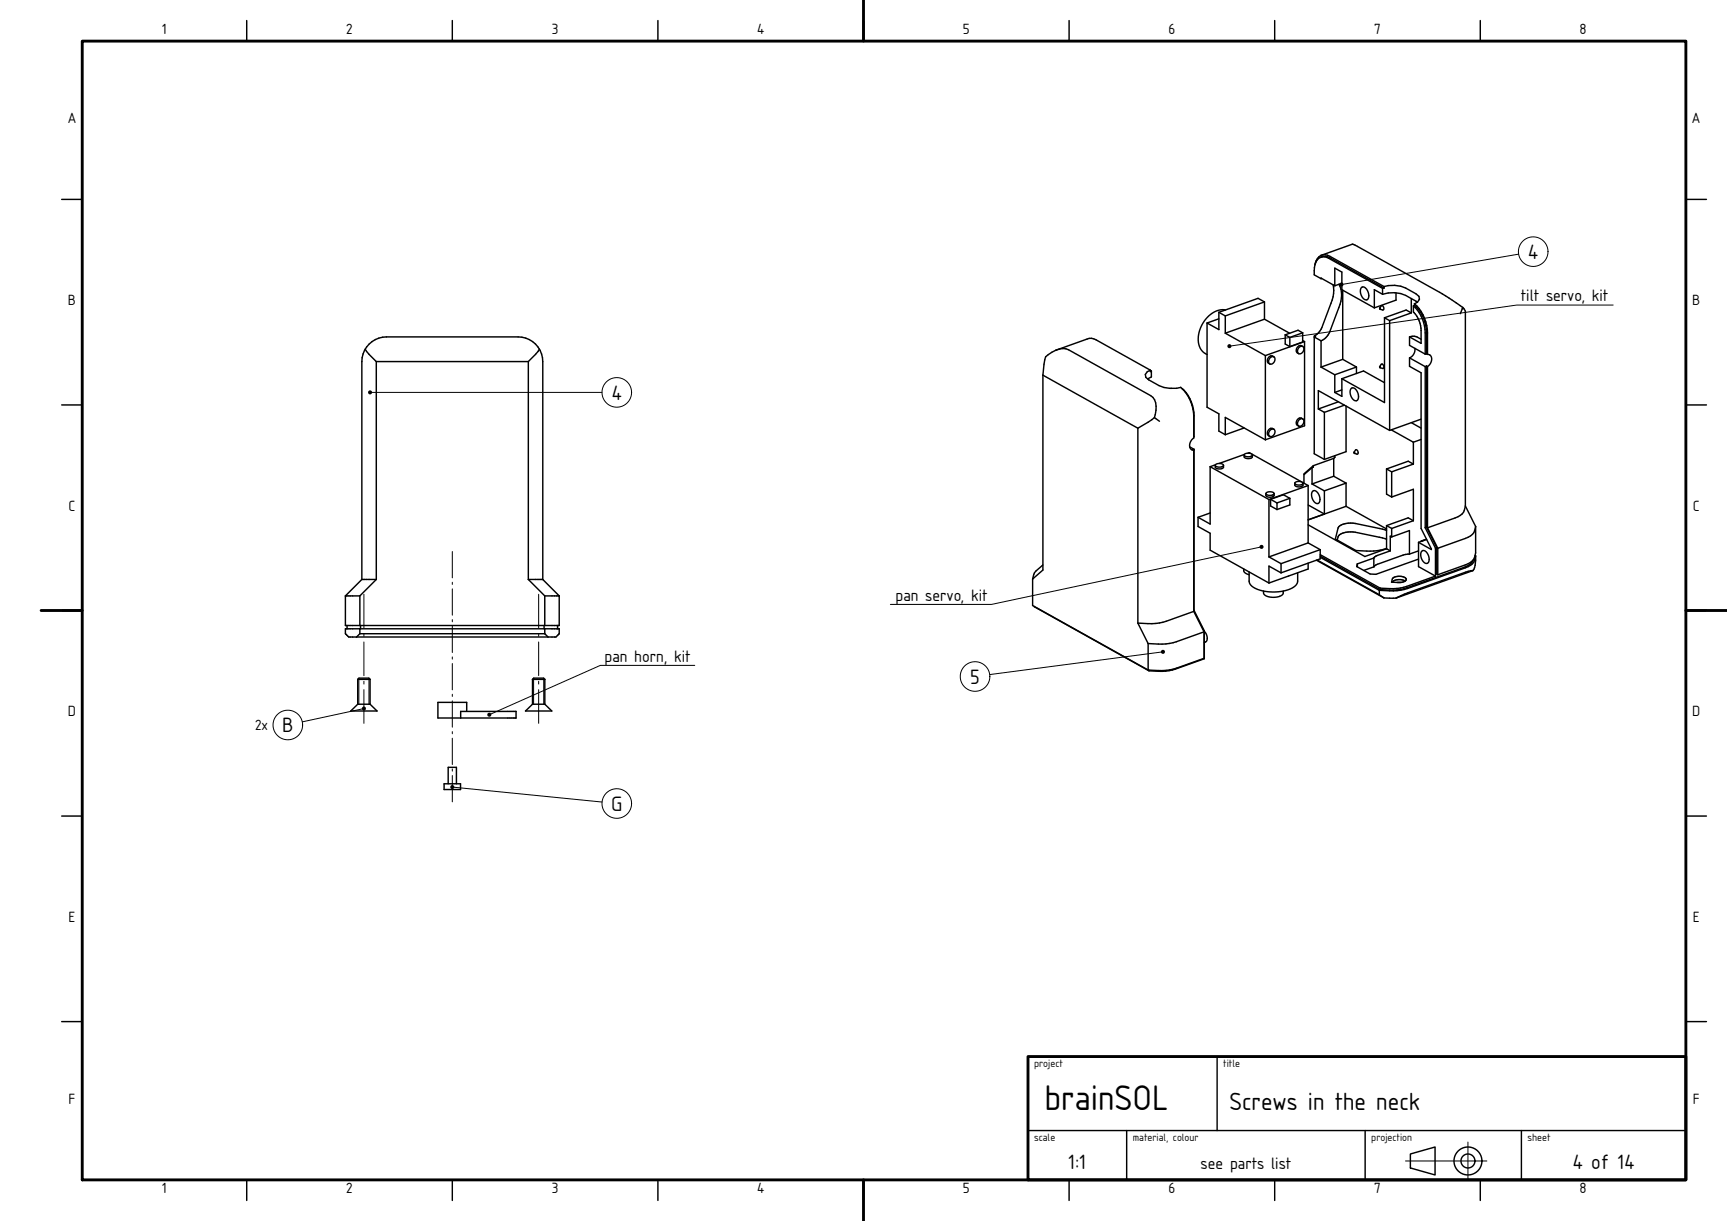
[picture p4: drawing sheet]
<svg xmlns="http://www.w3.org/2000/svg" width="420mm" height="297mm" viewBox="0 0 420 297" stroke-linecap="round" stroke-linejoin="round" font-family="sans-serif">
<g fill="#000">
<circle cx="326.2" cy="69.2" r=".5"/>
<circle cx="90" cy="95.5" r=".5"/>
<circle cx="299" cy="84.2" r=".5"/>
<circle cx="306.8" cy="133" r=".5"/>
<circle cx="282.8" cy="158.6" r=".5"/>
<circle cx="88.5" cy="172.4" r=".5"/>
<circle cx="119" cy="173.8" r=".5"/>
<circle cx="110" cy="191.5" r=".5"/>
</g>
<g fill="none" stroke="#000" stroke-width=".35">
<path d="M60 5v5M110 5v5M160 5v5M210 5v5M260 5v5M310 5v5M360 5v5M15 48.5h5M410 48.5h5M293.6 78.6v20.5l2.8 1.6v4.2l1.6 .8M296.4 76v4.2l-2.8-1.6M296.4 76l1.6 .8"/>
<path d="M296.4 77.5l-2.8 1.1M298 76.8v4.2M298 75.4a6.2 6.2 0 0 0-6.1 4.5 4.9 4.9 0 0 0 1.2 6.1l.5 .2M307.5 77.6l6.1 3.5M307.5 73.4l-1.5-.8-9.6 3.4M307.5 73.4v4.2M307.5 77.6l-9.5 3.4M307.5 73.4l-9.5 3.4M321.1 62.6a2.33 2.33 0 0 1 2.3 .1l13.2 7.4M321.1 62.6a2.61 2.61 0 0 0-1.3 1.8M321.2 62.1a3.9 3.9 0 0 0-1.6 3.8v1l1.7 .9M321.2 62.1a2.35 2.35 0 0 1 2.2 .2l13.2 7.4"/>
<path d="M321.2 62.1l7.6-2.7 .4 .1 20.9 11.6 5.6 3.7M321.3 67.8v-.2l3.3 1.9M321.4 62.5l-.3 .1M321.4 67.7l-.1 .1M321.5 62.5l1.1 .1 .5 .2 13.1 7.3M324.2 69.3l.1 2.1-.3 1.6-2.7 7.1-.7 .9-.9 .7M324.6 69.5v-4.3l1.7 1v4.3l7.9 4.4M325.6 69.2a6.4 6.4 0 0 1 0 5.6l-2.2 6a3.9 3.9 0 0 1-2.1 2.1M326.3 68.9l-1.7 .6M326.5 70.6v16.8M331.1 69.9a1.01 1.01 0 0 1 1.5 .8 1.56 1.56 0 0 1-.2 2.2 2.01 2.01 0 0 1-1.5-2.6zM335.5 75l.4-.6a.54 .54 0 0 1 .6 .4 .54 .54 0 0 1-.2 .6l-.7-.2"/>
<path d="M335.5 75l.1 .2M336.2 71.6l-2-1.1v4.4M336.2 71.6a8.6 8.6 0 0 1 8.5 1.9M336.2 70.1v1.5M336.6 69.7v.4M336.6 70.1h-.4M336.6 69.7a8.7 8.7 0 0 1 8.5 2.4l.1 .7-.5 .7-.7 .4M336.7 77.3v20.6l-10.4-5.8M336.7 77.3l1.3 .7M338 78v26.7M339.5 71.2v1.8l-5.3 1.9M343.2 76.1l-5.2 1.9"/>
<path d="M343.2 72.6v3.5M343.2 76.1l-1.2-.7-5.3 1.9M343.7 74.4a8.9 8.9 0 0 1 2.9 6.6v5.1M343.7 74.4a2.45 2.45 0 0 0 .9 2.5l.9 2.3 .1 4.3-2.8-1.5M344 74.3a8.9 8.9 0 0 1 2.9 6.5v5.3M344 73.9v.4M344 73.9h.1M344 74.3l-.3 .1M344 73.9a9.6 9.6 0 0 1 3.2 7.1v5.2M355.7 74.8l.7 .9v47.4M355.7 74.8l-.6 1.5M15 98.5h5"/>
<path d="M88.8 85l1 1.2 1.7 1.7M91.5 87.9h37M91.5 87.9v53M128.5 87.9v53M131.2 85l-1 1.2-1.7 1.7M253.6 91.3l23.1 12.9M253.6 91.3v47.4l-2.5 2.1M256.8 85.2a3.5 3.5 0 0 1 3.1-.1l20 11.2a4 4 0 0 1 1.1 4.5l-.3 .8M256.8 85.2l-2.5 1.6-.7 4.5M256.8 85.2l7.6-2.7a2.35 2.35 0 0 1 2.2 .2l13.1 7.3M279.7 90l-.7 .4-.5 .7 .2 .7a9 9 0 0 0 8.4 2.4M279.7 90.1l.3 .2"/>
<path d="M279.7 90v.4l.3-.1M280 90.3v1.4l-.9 .5M287.1 94.2h.1M287.2 94.2l.8 .7M287.5 94.5h.1M287.7 94.8a9 9 0 0 1 2.7 6.3l-.1 5.2M288.3 95.4l1.3 2.4 .5 1.7 .2 1.8v5.2a1.83 1.83 0 0 0-.5 2.9l.5 .1M298 81l9.7 5.5M307.7 86.5v20.5M309.8 86.8a1 1 0 0 0-1.4 .3 1 1 0 0 0 .4 1.4M309.8 86.8a1.07 1.07 0 0 0-1.1 .5 1.07 1.07 0 0 0 .1 1.2M309.8 86.8a1.07 1.07 0 0 1 .1 1.2 1.07 1.07 0 0 1-1.1 .5"/>
<path d="M312.6 81.4v2.3l1.1 .6M312.6 81.4l1.1 .7M313.7 82.1v2.2M316.8 82.8l.5 .3M316.8 81v2.2l-3.1 1.1M316.8 81l-3.1 1.1M316.8 81l-1.1-.7-3.1 1.1M316.8 84.3a1 1 0 0 0-1.4 .3 1 1 0 0 0 .4 1.4M316.8 84.3a1.07 1.07 0 0 0-1.1 .5 1.07 1.07 0 0 0 .1 1.2M316.8 84.3a1.07 1.07 0 0 1 .1 1.2 1.07 1.07 0 0 1-1.1 .5M317.3 83.1v20.5l-9.6 3.4M317.3 83.1l-9.6 3.4"/>
<path d="M319.6 82v28.4l2.5 1.4M319.6 82l1.7 .9M319.7 81.7v.2M319.7 81.7l.2 .1-.3 .2M319.7 81.7h.1M320.6 99.5l1.5 .8M320.6 99.5v-4.5l17.4 9.7M321.3 82.9v6.4M321.3 89.3l3.3 1.9M324.6 91.2v4.3M325.5 97.7l-4.9 1.8M326.3 92.1v4.3l-1.7-.9"/>
<path d="M326.3 92.1l5.3-1.9 5.1 2.9M326.3 94.8l-1.7 .7M326.5 87.4l3.4 1.9M326.5 87.4l-5.2 1.9M327 98.6l-4.9 1.7M327.4 98.8v11.1l-5.3 1.9M328.6 94.5a1.01 1.01 0 0 1 1.5 .8 1.56 1.56 0 0 1-.2 2.2 2.01 2.01 0 0 1-1.5-2.7zM329.9 89.3v1.6M329.9 89.3l-5.3 1.9M335.5 89.2l.4-.6a.54 .54 0 0 1 .6 .4 .54 .54 0 0 1-.2 .6l-.7-.2M335.5 89.2l.1 .2M342.8 82v2l3.8 2.1"/>
<path d="M342.8 87.1v2l2.8 1.6v37.8l2.5 5.2-3.1-1.8M342.8 87.1l3.8 2.1M342.8 82l.8-.2a3 3 0 0 1 2 .7M344.1 84.7a2.2 2.2 0 0 1-1.3 2.4M346.6 89.2v39.2M346.9 86.1h-.3M346.9 89l.3 .2M346.9 89v39.2M346.9 89l-.3 .2M346.9 86.1l.3 .1M347.2 86.2a1.34 1.34 0 0 1 1 1 1.34 1.34 0 0 1-.4 1.3l-.6 .7M347.2 89.2v39.2"/>
<path d="M410 98.5h5M276.7 104.2v47.4M280.7 101.6l1.3 .9M280.7 101.6l-4 2.6M289.3 108.7l1.1 .6M290.3 109.5v39.2M290.4 109.3l-.3 .1 .2 .1M290.4 109.3v39.2M294.3 113.5v14l-2.9-1.7M294.3 113.5l14.3 8M295.6 113.2a.92 .92 0 0 0 1.3 .8l.6-.3 .1-.5M295.6 113.2a1.34 1.34 0 0 0 2 0"/>
<path d="M295.6 113.2a1.34 1.34 0 0 1 2 0M295.6 113.1l-1.3 .4M298 105.7v-4.2l9.7 5.5M302.6 104.1l-4.6 1.6M302.6 110.7a.92 .92 0 0 0 1.4 .8l.6-.3v-.5M302.6 110.7a1.34 1.34 0 0 0 2 0M302.6 110.7a1.34 1.34 0 0 1 2 0M302.6 110.5l-6.1 2.2M303.5 110.2l.3-.1 .4 .2M304.5 110.5l12 6.7M309.8 104.4a1 1 0 0 0-1.4 .4 1 1 0 0 0 .4 1.3M309.8 104.4a1.07 1.07 0 0 0-1.1 .5 1.07 1.07 0 0 0 .1 1.2"/>
<path d="M309.8 104.4a1.07 1.07 0 0 1 .1 1.2 1.07 1.07 0 0 1-1.1 .5M314.9 117.5a.92 .92 0 0 0 1.4 .9l.6-.3v-.6M314.9 117.5a1.34 1.34 0 0 0 2 0M314.9 117.5a1.34 1.34 0 0 1 2 0M316.8 117.4l1.3 .7M316.8 101.9a1 1 0 0 0-1.4 .3 1 1 0 0 0 .4 1.4M316.8 101.9a1.07 1.07 0 0 0-1.1 .5 1.07 1.07 0 0 0 .1 1.2M316.8 101.9a1.07 1.07 0 0 1 .1 1.2 1.07 1.07 0 0 1-1.1 .5M318.1 118.1v14M318.1 118.1l-9.5 3.4M319.1 117.7l3 1.7M319.1 113.7v4"/>
<path d="M319.1 113.7l-2 1.8v2M319.3 119.5a1.01 1.01 0 0 1 1.4 .8 1.56 1.56 0 0 1-.2 2.2 2.01 2.01 0 0 1-1.5-2.7zM319.4 113.3v.3l-.3 .1M319.4 113.3l-2.2 1.9v.2M322.1 119.4v5.6l-4-2.2M322.1 100.3v11.5M324.4 115.8l3 1.7M324.4 111.5v4.3M324.4 115.8l-5.3 1.9M324.4 111.5l-5 1.8M324.6 110.8v.5l-.2 .2M327.4 117.5v5.7"/>
<path d="M327.4 117.5l-5.3 1.9M329.3 110l.4-.5a.54 .54 0 0 1 .6 .3 .54 .54 0 0 1-.3 .7l-.6-.2M329.3 110l.1 .3M337.2 114.1l1.3 .7M337.2 114.1v6.1l1.3 .7M338.3 104.6l5.4 3M338.5 114.8v6.1M343.2 102.8l2.4 1.3M343.7 107.6v5.3M343.7 112.9l-5.2 1.9M343.7 112.9l-1.2-.7-5.3 1.9M345.6 106.9l-1.9 .7"/>
<path d="M345.6 102l-7.6 2.7M253.6 137.4a4.2 4.2 0 0 0-2.5 3.4M291.4 125.8v2.3l2.9 1.6v4.1l14.3 8M294.3 124.8l-2.9 1M302.5 138.4a1.26 1.26 0 0 0 1.3 1.4M303.8 139.1v2.3a3 3 0 0 0 2.6 2.2 10.7 10.7 0 0 0 8.5-1l.7-1v-2.3M307.9 120.1a.92 .92 0 0 0 1.3 .8l.6-.3 .1-.5M307.9 120.1a1.34 1.34 0 0 0 2 0M307.9 120.1a1.34 1.34 0 0 1 2 0M308.6 121.5v14M308.6 135.5l2.9 1.6M309 121.5v1.6l1.6 .8"/>
<path d="M309 121.5l1.6 .8M310.6 122.3v1.6M311.5 139.3l-2.9-1.6v4.1M311.5 137.1v2.2M313.7 121.2l-1.6-.9-3.1 1.2M313.7 121.2l-3.1 1.1M313.7 121.2v1.6l-3.1 1.1M318.1 127.7l13.8 7.7 5.3-1.9M318.1 137v1.4l-9.5 3.4M318.1 132.1l3 1.6M318.1 132.1l-9.5 3.4M320.2 136.3l16.4 9.1"/>
<path d="M320.3 136.2l15.1 8.5M321.1 134.9l14.6 8.2M321.1 135.3l14.6 8.1M321.1 135.6l14.3 8M321.1 133.7v2.2l-9.6 3.4M321.1 133.7l-9.6 3.4M327.4 123.2l-9.3 3.3M327.4 123.2l9.8 5.5M330.1 137.2v.7M334.1 135.7l-4 1.5M334.1 137.9l-2.4 .9M334.1 135.7v2.2"/>
<path d="M337.2 131.2l-7.6-1.7a4.6 4.6 0 0 0-4.1 .9l-.3 1M337.2 133.5l.9 .5M337.2 127.8v5.7M337.2 127.8l1.3 .7M337.2 129l-7.6-1.7a4.6 4.6 0 0 0-4.1 1l-.7 2.8 5 2.8 4.3 .1 3.1-.6M338.1 134l-3.4 1.2-.6 .5M338.5 120.9l5.2-1.9v7.7M338.5 128.5v2.1M338.5 130.6l4.3-1.5v5.7M338.5 130.6l-.4-.2v3.6M342.8 134.8l-1.6 .2-6.2 2.3-.9 .6M343.7 126.7l-5.2 1.8"/>
<path d="M343.7 126.7l-1.2-.7-5.3 1.8M345 134l-2.2 .8M345 136l-10.4 3.7-1.4-.1-3.3-1.8 .2-.6M345 131.9v5.9l4.1 2.3M345.8 134a1.01 1.01 0 0 1 1.5 .8 1.56 1.56 0 0 1-.2 2.2 2.01 2.01 0 0 1-1.5-2.6zM346.6 128.4l2.5 4.9M346.9 131.2l-1.3 .4 .8-.2M346.9 128.2l2.5 5M346.9 128.2l-.3 .2M347 131.2l-2 .7M347.2 128.4l2.5 5M349.1 133.3v6.8"/>
<path d="M349.4 133.2v6.5l.3 .1M349.4 133.2l-.3 .1M349.7 133.4v6.4M356.4 123.1l2.5 5M356.4 123.1a3.1 3.1 0 0 1-2.5 2.9l-6.7 2.4M358.2 138.8l-18.7 6.7M358.2 138.8l-1.8 .4-14.1 5-2.8 1.3M358.2 136.3a2.79 2.79 0 0 1-2.1 1.7l-14.8 5.2-2.5 .4-3.1-.2M358.2 136.3h.1M358.7 135.1l.2 .1M358.9 135.2a5.3 5.3 0 0 1-.7 3.6M358.9 135.2a3.1 3.1 0 0 1-2.5 2.9l-14.9 5.3-2.6 .3-3.5-.1"/>
<path d="M358.9 128.1v6.4a3.1 3.1 0 0 1-2.5 2.9l-6.7 2.4M358.9 128.1a3.1 3.1 0 0 1-2.5 2.9l-6.7 2.4M15 148.5h5M84 152.9h52v1.3l-.8 .8h-50.4l-.8-.8zM84 145v7.2h52v-7.2M84 145h3.5M84.4 152.2v.7M87.5 154.2l-.8 .8M87.5 145v7.2M87.5 152.9v1.3M87.5 154.2h45M87.7 152.2v.7"/>
<path d="M88 140.9v-53a6 6 0 0 1 6-6h32a6 6 0 0 1 6 6v53M88 140.9h3.5M88 140.9l-4 4.1M91.5 140.9l-4 4.1M128.5 140.9h3.5M128.5 140.9l4 4.1M132 140.9l4 4.1M132.3 152.2v.7M132.5 154.2l.8 .8M132.5 145v7.2M132.5 152.9v1.3M132.5 145h3.5"/>
<path d="M135.6 152.2v.7M251.1 140.8v6.5l28.1 15.7M251.5 147.5l27.9 15.7M276.7 151.6l2.5 4.9M279.2 156.5v6.5M290.3 148.7l2.5 5M290.3 148.7l-6.7 2.4-1.6 .4-1.9 .2-3.4-.1M290.4 148.5l2.5 4.9M290.4 148.5h-.1M292.8 153.7v6.4l-6.7 2.4-1.6 .5-1.9 .1-3.4-.1M292.8 153.7l-6.7 2.4-1.6 .4-1.9 .2-3.4-.2M292.9 153.6l.1 .1a1.78 1.78 0 0 1 .2 2.5l-.3 .1"/>
<path d="M292.9 153.4v6.8l-7.8 2.8-2.5 .3-3.2-.1M292.9 153.4l-.2 .1M307.3 143.8a1.43 1.43 0 0 0 1.7 1.4 2.66 2.66 0 0 0 3.1-1v-.4M335.4 144.7l1.2 .7M335.4 143.6v1.1M335.7 143.1v.3M336.6 145.4l2.9 .1M338.8 140.6a2.62 2.62 0 0 1 3.2 .3 1.46 1.46 0 0 1-1.9 .8l-1.7-.1zM340.8 141.7h-1.1M341.7 141.3a2.7 2.7 0 0 0-3.1 .3M349.1 140.1l-7.8 2.8-2.5 .3-3.1-.1M410 148.5h5"/>
<path d="M87 171.3h3M87 171.3l-1.7 1.7h6.4l-1.7-1.7M87 165.3h3M87 165.3a1.9 1.9 0 0 1 1.8-.4h.9l.3 .4M87 165.3v6M90 165.3v6M112 173h13.5v1.6h-13.5zM113.5 173v-2.1h-7v3.7h5.5M129.5 171.3h3M129.5 171.3l-1.7 1.7h6.4l-1.7-1.7M129.5 165.3h3M129.5 165.3a1.9 1.9 0 0 1 1.8-.4h.9l.3 .4"/>
<path d="M129.5 165.3v6M132.5 165.3v6M279.4 163v.2M15 198.5h5M108 190.7h4v1.4h-4zM109 190.7v-4.1h2v4.1M410 198.5h5M15 248.5h5M296 257v18M410 248.5h5M250 275h160M274 275v12"/>
<path d="M332 275v12M370 275v12M60 287v5M110 287v5M160 287v5M210 287v5M260 287v5M310 287v5M343 280.7l6-1.7v6.8l-6-1.7zM360 287v5"/>
<circle cx="357" cy="282.4" r="3.4"/>
<circle cx="357" cy="282.4" r="1.7"/>
</g>
<g fill="none" stroke="#000" stroke-width=".24">
<path d="M369.3 61.8l-43.1 7.4M392.3 74.2h-23.4l-69.9 10M90 95.5h56.4M110 134.2v6.4M306.8 133l-65.7 14h-24.6M88.5 144.6v8.1M88.5 154.1v.7M88.5 156.2v8.1M110 141.6v.6M110 143.2v6.4M110 150.7v.5M110 152.3v6.4"/>
<path d="M110 159.8v.5M131 144.6v8.1M131 154.1v.7M131 156.2v8.1M282.8 158.6l-42.1 5.5M87.3 165.3v6M88.5 165.7v.7M88.5 167.8v8.2M88.5 172.3l-15 3.3M89.7 165.3v6M110 161.4v6.4M110 168.9v.5"/>
<path d="M110 170.5v6.4M110 178v.5M110 179.6v6.4M129.8 165.3v6M131 165.7v.7M131 167.8v8.2M132.2 165.3v6M169 161.9h-23l-27 12M110 187v.6M110 188.6v6.5M110 191.5l36.4 3.6M357 277.8v9.2"/>
<path d="M341.8 282.4h19.8"/>
<circle cx="372.9" cy="61.2" r="3.6"/>
<circle cx="150" cy="95.4" r="3.6"/>
<circle cx="70" cy="176.4" r="3.6"/>
<circle cx="237.1" cy="164.6" r="3.6"/>
<circle cx="150" cy="195.4" r="3.6"/>
</g>
<path d="M20 10h390v277h-390zM210 0v10M10 148.5h10M410 148.5h10M250 257h160v30h-160zM210 287v10" fill="none" stroke="#000" stroke-width=".7"/>
<text font-size="8.1" x="254" y="270">brainSOL</text>
<text font-size="5.7" x="299" y="270">Screws in the neck</text>
<g font-size="4.7">
<text x="371.7" y="63">4</text>
<text x="148.8" y="97.2">4</text>
<text x="236" y="166.3">5</text>
<text x="68.6" y="178.1">B</text>
<text x="148.6" y="197.2">G</text>
<text x="259.9" y="284.4">1:1</text>
<text x="382.5" y="284.4">4 of 14</text>
</g>
<g font-size="3.8">
<text x="369.9" y="73.3">tilt servo, kit</text>
<text x="217.8" y="146.1">pan servo, kit</text>
<text x="147" y="161">pan horn, kit</text>
<text x="292" y="284.4">see parts list</text>
</g>
<g font-size="3.4">
<text x="39.4" y="8.2">1</text>
<text x="84.2" y="8.2">2</text>
<text x="134.2" y="8.2">3</text>
<text x="184.1" y="8.2">4</text>
<text x="234.2" y="8.2">5</text>
<text x="284.2" y="8.2">6</text>
<text x="334.2" y="8.2">7</text>
<text x="384.1" y="8.2">8</text>
<text x="16.5" y="30">A</text>
<text x="411.5" y="30">A</text>
<text x="16.5" y="74.2">B</text>
<text x="411.5" y="74.2">B</text>
<text x="16.7" y="124.2">C</text>
<text x="411.7" y="124.2">C</text>
<text x="16.5" y="174.2">D</text>
<text x="62.1" y="177.6">2x</text>
<text x="411.5" y="174.2">D</text>
<text x="16.7" y="224.2">E</text>
<text x="411.7" y="224.2">E</text>
<text x="16.7" y="268.5">F</text>
<text x="411.7" y="268.5">F</text>
<text x="39.4" y="290.2">1</text>
<text x="84.2" y="290.2">2</text>
<text x="134.2" y="290.2">3</text>
<text x="184.1" y="290.2">4</text>
<text x="234.2" y="290.2">5</text>
<text x="284.2" y="290.2">6</text>
<text x="334.2" y="290.2">7</text>
<text x="384.1" y="290.2">8</text>
</g>
<g font-size="2.4">
<text x="251.5" y="259.6">project</text>
<text x="297.5" y="259.6">title</text>
<text x="251.5" y="277.6">scale</text>
<text x="275.5" y="277.6">material, colour</text>
<text x="333.5" y="277.6">projection</text>
<text x="371.5" y="277.6">sheet</text>
</g>
</svg>
